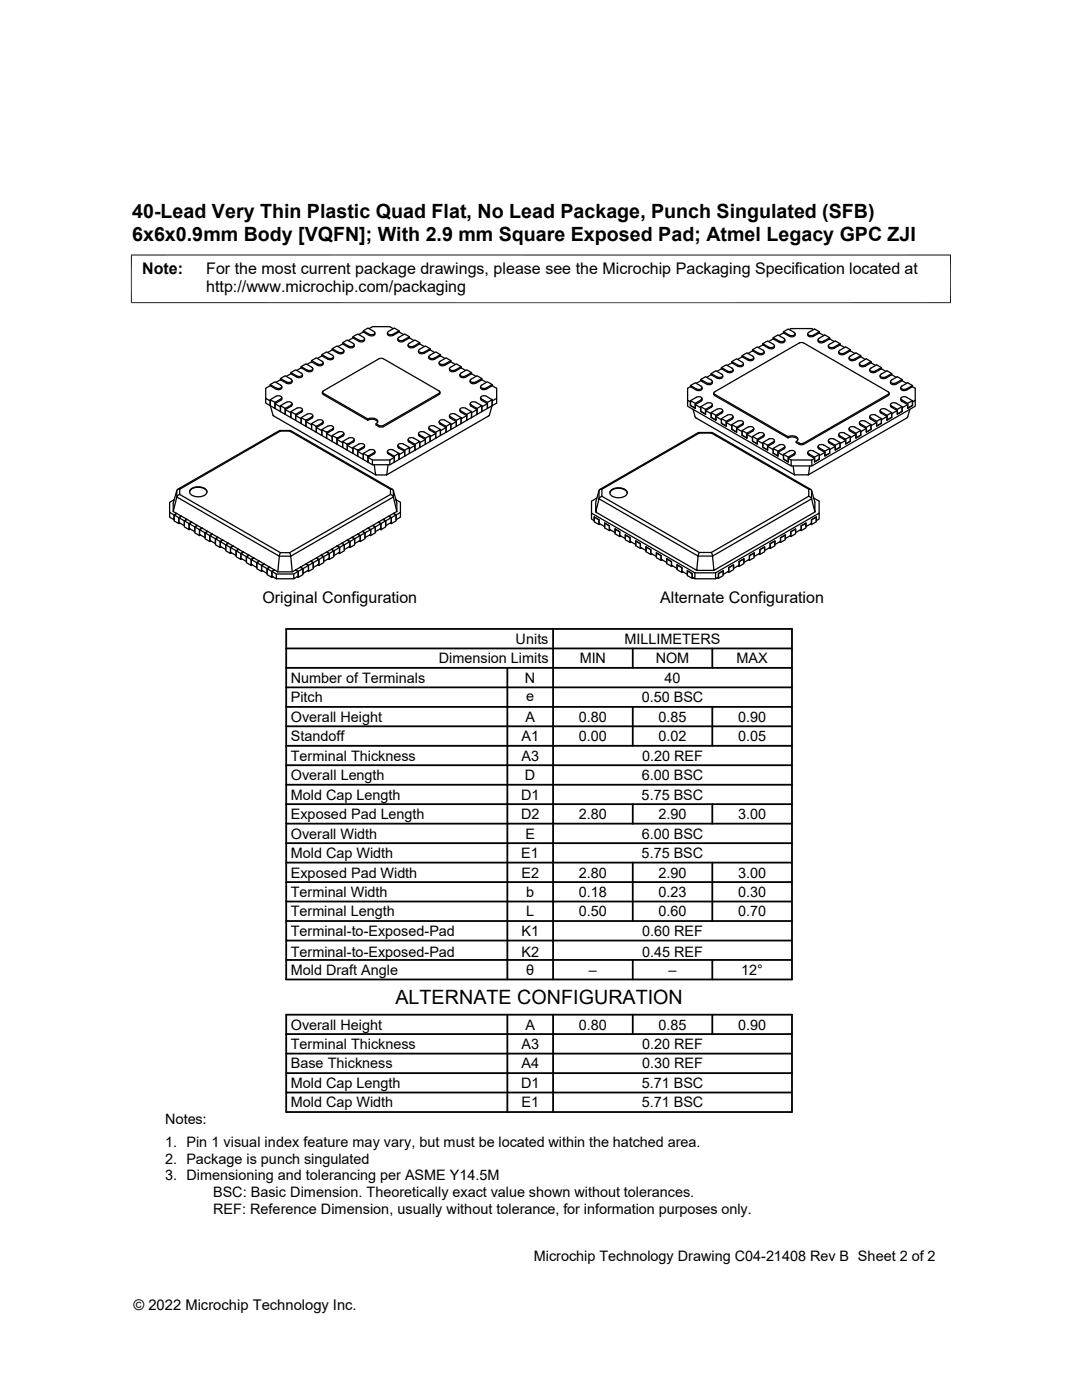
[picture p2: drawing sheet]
<svg xmlns="http://www.w3.org/2000/svg" width="216mm" height="279mm" viewBox="0 0 216 279" stroke-linecap="round" stroke-linejoin="round" font-family="sans-serif">
<g fill="none" stroke="#000" stroke-width=".25">
<path d="M53 79.5l.9 .5v1l-.9-.5zM53.9 77l-.9 .5v2M53.9 79.8l1.2-.7a.68 .68 0 0 1 1.1 .4l-1.3 .8v1.2l-1-.5v-1.2l1 .5M53.9 77l1.2 .7a.69 .69 0 0 0 .7 .1 .69 .69 0 0 0 .4-.6M53.9 76.8l1.2 .6a.67 .67 0 0 0 1.1-.4l-1.3-.8-1 .6v.2M56 75.8l-.9 .5M56 75.5l1.1 .7a.67 .67 0 0 0 1.2-.4l-.2-.1M56 75.8l1.1 .7a.77 .77 0 0 0 1.2-.3M56.2 79.4l-.1 .4-1.2 .8v.9l1.1 .6v-.9l-1.1-.6M58 74.6l-.9 .5M58 74.6l1.2 .7a.69 .69 0 0 0 .8 .1 .69 .69 0 0 0 .4-.6M58 74.4l1.2 .6a.67 .67 0 0 0 1.1-.3l-1.3-.9-1 .6v.2"/>
<path d="M58.1 75.7l-1.2-.7-.9 .5v.3M58.3 75.9v.3M60.1 73.4l-.9 .5M60.1 73.2l1.2 .7a.67 .67 0 0 0 1.1-.4l-1.4-.9-.9 .6v.2M60.1 73.4l1.2 .7a.69 .69 0 0 0 .7 .1 .69 .69 0 0 0 .4-.6M62.2 72.2l-.9 .5M62.2 72l1.2 .6a.67 .67 0 0 0 1.1-.3l-.2-.2M62.2 72.2l1.2 .7a.77 .77 0 0 0 1.1-.3M64.2 71l-.9 .5M64.2 71v-.2l1-.6 1.2 .7 .1 .3a.74 .74 0 0 1-1.1 .3M64.2 70.8l1.2 .7M64.2 71l1.2 .7"/>
<path d="M64.3 72.1l-1.2-.7-.9 .6v.2M64.3 78.3v.2M64.3 78.5l.2 .2 8.9 5.2M64.5 72.4v.2M66.3 69.8l-.9 .6M66.3 69.6l1.2 .7a.67 .67 0 0 0 1.1-.4l-1.4-.9-.9 .6v.2M66.3 69.8l1.2 .7a.77 .77 0 0 0 1.1-.3M66.5 71.2a.67 .67 0 0 1-.3 .6 .67 .67 0 0 1-.8-.1M68.4 68.6l-.9 .6M68.4 68.4l1.2 .7a.67 .67 0 0 0 1.1-.4l-1.4-.8-.9 .5v.2M68.4 68.6l1.2 .7a.67 .67 0 0 0 .7 .1 .67 .67 0 0 0 .4-.6M68.6 70v.2"/>
<path d="M70.4 67.4l-.9 .6M70.4 67.2l1.2 .7a.67 .67 0 0 0 1.1-.4l-.2-.2M70.4 67.4l1.2 .7M72.5 66.3l-.9 .5M72.5 66l1.2 .7a.67 .67 0 0 0 1.1-.4l-1.4-.8-.9 .5v.3M72.5 66.3l1.2 .6a.67 .67 0 0 0 .7 .1 .67 .67 0 0 0 .4-.6M72.6 67.3l-1.2-.6-1 .5v.2M72.7 67.6a.69 .69 0 0 1-.4 .6 .69 .69 0 0 1-.7-.1M78.5 65.6l-.7-.4h-3.5l-.7 .4M79.4 67.6v.3M79.4 67.9a.73 .73 0 0 0 1.1 .2M79.6 66l-.9-.5-1.2 .6a.35 .35 0 0 0-.1 .5 .35 .35 0 0 0 .4 .2h.5l1.3-.8v.3"/>
<path d="M79.6 66.3l-1.2 .6a.69 .69 0 0 1-.7 .1 .69 .69 0 0 1-.4-.6M79.6 66.3l.9 .5M81.4 68.8v.2M81.7 67.2l-.9-.5-1.2 .6a.35 .35 0 0 0-.2 .5 .35 .35 0 0 0 .5 .2l.5-.1 1.3-.7v.2M81.7 67.4l-1.2 .7M81.7 67.4l.9 .6M83.8 68.4l-1-.5-1.2 .6a.35 .35 0 0 0-.1 .5 .35 .35 0 0 0 .4 .2h.5l1.4-.8v.2M83.8 68.6l-1.2 .7a.77 .77 0 0 1-1.2-.3M83.8 68.6l.9 .6M85.6 71.2v.2M85.8 69.6l-.9-.6-1.2 .7a.35 .35 0 0 0-.1 .5 .35 .35 0 0 0 .4 .2l.5-.1 1.3-.7v.2M85.8 69.8l-1.2 .7a.69 .69 0 0 1-.7 .1 .69 .69 0 0 1-.4-.6"/>
<path d="M85.8 69.8l.9 .6M87.8 78.3l-.2 .4-11.1 6.5h-.4l-1.1-.4v-.2l.8 .4 .7-.1 11.1-6.4 .2-.3-11.3-6.6-.4-.1-.5 .1-11.2 6.6 .1 .3 8.9 5.1v.3M87.8 72.1a.35 .35 0 0 0-.1 .4 .35 .35 0 0 0 .4 .2h.5l1.4-.7v.2M87.9 70.8l-1-.6-1.1 .7a.35 .35 0 0 0-.2 .5 .35 .35 0 0 0 .5 .1h.5l1.3-.7v.2M87.9 71l-1.2 .7a.77 .77 0 0 1-1.1-.3M87.9 71l.9 .5M90 72l-1-.6-1.2 .7M90 72.2l-1.2 .7a.69 .69 0 0 1-.8 .1 .69 .69 0 0 1-.4-.6M90 72.2l.9 .5M91.8 74.8v.2M92 74.5a.35 .35 0 0 0-.2 .4 .35 .35 0 0 0 .5 .2h.5l1.3-.7v.2M92 73.2l-.9-.6-1.2 .7a.35 .35 0 0 0-.1 .5 .35 .35 0 0 0 .4 .1h.5l1.3-.7v.2"/>
<path d="M92 73.4l.9 .5M92 73.4l-1.2 .7a.69 .69 0 0 1-.7 .1 .69 .69 0 0 1-.4-.6M93.8 75.9a.69 .69 0 0 0 .4 .7 .69 .69 0 0 0 .8-.1M94.1 74.4l-1-.6-1.2 .7M94.1 74.6l.9 .5M94.1 74.6l-1.2 .7a.77 .77 0 0 1-1.1-.3M95.9 77.2v.2M95.9 79.4v.2M95.9 79.6l.2 .3 1.2 .7v.9l-1.2 .6v-.9l1.2-.6M96.1 75.5l-.9-.5-1.2 .7a.35 .35 0 0 0-.1 .4 .35 .35 0 0 0 .4 .2l.7-.1M96.1 75.8v-.3l-1.1 .7M96.1 75.8l.9 .5"/>
<path d="M96.1 75.8l-1.1 .7M98.2 76.8l-.9-.6-1.2 .7a.35 .35 0 0 0-.1 .4 .35 .35 0 0 0 .4 .2h.5l1.3-.7v.2M98.2 79.8l-.9 .5v1.2l.9-.5v-1.2l-1.2-.7a.68 .68 0 0 0-1.1 .4l1.4 .8M98.2 77l-1.2 .7a.77 .77 0 0 1-1.1-.3M98.2 77l.9 .5v3l-.9 .5v-1l.9-.5M137.8 77.2v-.3l1.1 .7M137.8 77.2l1.1 .7M137.8 76.9l.9-.5 1.2 .7a.35 .35 0 0 1 .1 .4 .35 .35 0 0 1-.4 .2l-.6-.1M137.8 80l.9 .5M137.8 77.2l-.6 .3v2.4M138.9 79.3l-1.1 .7v.9l.9 .6M139 79.3a.67 .67 0 0 1 1.1 .4l-1.4 .8v1"/>
<path d="M139.8 76l-.9 .5M139.8 76l1.2 .7a.77 .77 0 0 0 1.1-.3M139.8 75.7l1-.5 1.2 .7M140.1 79.5l-.1 .5-1.3 .8v.7M140.1 77.3a.67 .67 0 0 1-.4 .7 .67 .67 0 0 1-.7-.1M141.9 74.5l1-.5 1.1 .7a.35 .35 0 0 1 .2 .4 .35 .35 0 0 1-.5 .2h-.5l-1.3-.8v.3M141.9 74.8l-.9 .5M141.9 74.8l1.2 .7a.67 .67 0 0 0 .7 .1 .67 .67 0 0 0 .4-.6M141.9 75.9a.35 .35 0 0 1 .2 .4 .35 .35 0 0 1-.5 .2h-.5l-1.3-.8v.3M142.2 76.1v.3M142.4 78.4l.2 .5 14.6 8.5M144 73.4l.9-.6 1.2 .7"/>
<path d="M144 73.6l-1 .5M144 73.6l1.1 .7a.69 .69 0 0 0 .8 .1 .69 .69 0 0 0 .4-.6M146 72.4l1.2 .7a.67 .67 0 0 0 .7 .1 .67 .67 0 0 0 .4-.6M146 72.2l1-.6 1.1 .7a.35 .35 0 0 1 .2 .5 .35 .35 0 0 1-.5 .1h-.5l-1.3-.7v.2M146 72.4l-.9 .5M146.1 73.5a.35 .35 0 0 1 .1 .4 .35 .35 0 0 1-.4 .2h-.5l-1.3-.7v.2M148.1 71.2l1.2 .7a.69 .69 0 0 0 .7 .1 .69 .69 0 0 0 .4-.6M148.1 71l.9-.6 1.2 .7a.35 .35 0 0 1 .1 .5 .35 .35 0 0 1-.4 .1h-.5l-1.3-.7v.2M148.1 71.2l-.9 .5M150.2 70v-.2l1.1 .7M150.2 70l1.1 .7M150.2 69.8l.9-.6 1.2 .7a.35 .35 0 0 1 .1 .5 .35 .35 0 0 1-.4 .1h-.7"/>
<path d="M150.2 70l-1 .5M152.2 68.8l1.2 .7a.77 .77 0 0 0 1.1-.3M152.2 68.6l1-.5 1.1 .6a.35 .35 0 0 1 .2 .5 .35 .35 0 0 1-.5 .2l-.5-.1-1.3-.7v.2M152.2 68.8l-.9 .5M152.5 70.4a.73 .73 0 0 1-1.2 .3M152.5 70.2v.2M154.3 67.6v-.2l1.1 .7M154.3 67.4l.9-.6 1.2 .7a.35 .35 0 0 1 .1 .5 .35 .35 0 0 1-.4 .2l-.6-.1M154.3 67.6l1.1 .7M154.3 67.6l-.9 .6M154.5 69v.2M156.3 66.4l1.2 .7a.77 .77 0 0 0 1.1-.3"/>
<path d="M156.3 66.2l1-.5 1.2 .6M156.3 66.4l-.9 .6M156.6 67.8a.69 .69 0 0 1-.4 .6 .69 .69 0 0 1-.7-.1M158.5 66.3a.35 .35 0 0 1 .1 .5 .35 .35 0 0 1-.4 .2h-.6l-1.3-.8v.2M158.7 66.6v.2M162.3 65.8l-.3-.2h-4.1l-.4 .2M163.2 67.8a.67 .67 0 0 0 .4 .6 .67 .67 0 0 0 .8-.1M163.5 66.2l-1-.5-1.1 .6a.35 .35 0 0 0-.2 .5 .35 .35 0 0 0 .5 .2h.5l1.3-.8v.2M163.5 66.4l.9 .6M163.5 66.4l-1.2 .7a.69 .69 0 0 1-.7 .1 .69 .69 0 0 1-.4-.6M165.3 69v.2M165.5 68.7a.35 .35 0 0 0-.1 .5 .35 .35 0 0 0 .4 .2l.5-.1 1.3-.7v.2"/>
<path d="M165.5 67.4l-.9-.6-1.2 .7a.35 .35 0 0 0-.1 .5 .35 .35 0 0 0 .4 .2l.5-.1 1.3-.7v.2M165.5 67.6l1 .6M165.5 67.6l-1.1 .7M167.6 68.6l-.9-.5-1.2 .6M167.6 68.8l.9 .5M167.6 68.8l-1.2 .7a.77 .77 0 0 1-1.1-.3M169.4 71.4v.2M169.7 70l-1.2 .7a.67 .67 0 0 1-.7 .1 .67 .67 0 0 1-.4-.6M169.7 69.8l-1-.6-1.1 .7a.35 .35 0 0 0-.2 .5 .35 .35 0 0 0 .5 .1h.5l1.3-.7v.2M169.7 70l.9 .5M171.5 72.6a.67 .67 0 0 0 .4 .6 .67 .67 0 0 0 .7-.1M171.7 71.2l-1.1 .7a.77 .77 0 0 1-1.2-.3"/>
<path d="M171.7 71l-.9-.6-1.2 .7a.35 .35 0 0 0-.1 .5 .35 .35 0 0 0 .4 .1h.5l1.3-.7v.2M171.7 71.2l1 .5M173.8 72.2l-.9-.6-1.2 .7a.35 .35 0 0 0-.2 .5 .35 .35 0 0 0 .5 .1h.6M173.8 72.4v-.2l-1.2 .6M173.8 72.4l-1.2 .7M173.8 72.4l.9 .5M175.9 73.6l-1.2 .7a.69 .69 0 0 1-.7 .1 .69 .69 0 0 1-.5-.6M175.9 73.4l-1-.6-1.1 .7a.35 .35 0 0 0-.2 .4 .35 .35 0 0 0 .5 .2h.5l1.3-.7v.2M175.9 73.6l.9 .5M177.4 78.4l-.2 .5-16.9 9.8-.4 .1-1-.5v-.2l.7 .4h.7l16.9-9.8 .2-.3-17.1-10-.4-.1-.4 .1-17.1 10 .2 .3 14.6 8.4v.3M177.9 74.8l-1.2 .7a.67 .67 0 0 1-.7 .1 .67 .67 0 0 1-.4-.6M177.9 74.5l-.9-.5-1.2 .7a.35 .35 0 0 0-.1 .4 .35 .35 0 0 0 .4 .2h.5l1.3-.8v.3"/>
<path d="M177.9 74.8l.9 .5M179.7 79.5l.2 .5 1.2 .8v.7M180 76l-1.2 .7a.69 .69 0 0 1-.7 .1 .69 .69 0 0 1-.4-.7M180 75.7l-1-.5-1.1 .7a.35 .35 0 0 0-.2 .4 .35 .35 0 0 0 .5 .2h.5l1.3-.8v.3M180 76l.9 .5M182.1 80l-1 .5M182.1 77.2l.5 .3v2.4M182.1 77.2l-1.2 .7a.67 .67 0 0 1-.8 .1 .67 .67 0 0 1-.4-.7M182.1 76.9l-1-.5-1.2 .7a.35 .35 0 0 0-.1 .4 .35 .35 0 0 0 .4 .2h.5l1.4-.8v.3M34.8 99.7l-1 .5v2.1l.9 .5 .5-.3M35.3 97.9l-.7 2.5v1.7l.6 .4M35.3 97.9v1.3l20.4 11.8"/>
<path d="M35.9 98.7l-.6 .4-.7 3M35.9 97.6l-.4 .1-.2 .2M35.9 98.7l20.1 11.6M35.9 97.6v1.1M37.8 98.2a2.03 2.03 0 0 1 2.8-.8l.5 .3 .2 .5M38 97.7a2.29 2.29 0 0 1 3.3 .3 1.29 1.29 0 0 1-1.6 1.1 1.45 1.45 0 0 1-1.9-1.1zM54 81l.6 2 20.4 11.8M55.8 85.9h2.1M56 86l-.2-.1-20.4 11.8M56 86l-20.1 11.6M56 86h1.8M57.8 86l.2-.1 20.3 11.8"/>
<path d="M57.8 86l20.1 11.6M58 82.1l1.2-.6a.67 .67 0 0 1 1.1 .4l-1.3 .8v1.2l-1-.5v-1.3l1 .6M58.1 80.8l.2-.2a.74 .74 0 0 0-1.2-.3l-1.1 .7M58.1 81.1l-1.2 .6v1l1.1 .7v-1l-1.1-.7M58.1 80.8l-1.2 .7v1.2l-.9-.6v-1.1l.9 .5M58.3 80.8l-.2 .3M58.3 80.6v.2M60.1 83.4l1.2-.7a.67 .67 0 0 1 1.1 .3l-1.4 .9v1.2l-.9-.6v-1.1l.9 .5M60.4 81.7l-.2 .5-1.2 .7v1l1.1 .6v-.9l-1.1-.7M62.2 84.5l1.2-.6a.67 .67 0 0 1 1.1 .3l-1.4 .9v1.2l-.9-.6v-1.2l.9 .6M62.4 82.9l-.1 .5-1.3 .7v1l1.2 .6v-.9l-1.2-.7M64.5 84.4l-.2 .2-1.2 .7v1l1.1 .6v-.9l-1.1-.7"/>
<path d="M64.5 84.1v.3M65.4 85l-1.2 .7M65.4 85a.67 .67 0 0 1 1.1 .4l-1.3 .9v1.2l-1-.6v-1.2l1 .6M66.3 86.9l1.2-.7a.67 .67 0 0 1 1.1 .4l-1.4 .9v1.2l-.9-.6v-1.2l.9 .6M66.5 85.3l-.1 .5-1.2 .7v1l1.1 .6v-.9l-1.1-.7M68.4 88.1l1.2-.7a.67 .67 0 0 1 1.1 .4l-1.4 .9v1.2l-.9-.6v-1.2l.9 .6M68.4 87l-1.2 .7v1l1.2 .6v-1l-1.2-.6M68.6 86.8l-.2 .2M68.6 86.5v.3M70.7 87.7l-.1 .5-1.3 .7v1l1.1 .6v-1l-1.1-.6M72.5 90.5l1.2-.7a.67 .67 0 0 1 1.1 .4l-1.4 .8v1.2l-.9-.5v-1.2l.9 .5M72.5 89.2l.2-.3a.74 .74 0 0 0-1.1-.3l-1.2 .7"/>
<path d="M72.6 89.2l-1.2 .7v1.1l-1-.5v-1.2l1 .6M72.6 89.4l-1.2 .7v.9l1.1 .7v-1l-1.1-.6M72.7 88.9l-.2 .5M73.4 83.6a1.39 1.39 0 0 1 2 .5l-.4 .5M73.4 83.9a1.51 1.51 0 0 1 2 .3M73.4 91.3l.9 .5v1M74.3 91.8h3.5M74.7 92.8l.3 2h2.1l.3-2M74.8 90.1l-.1 .4-1.3 .8v.9l.9 .6h3.5l.9-.6v-.9l-1.3-.8-.1-.4M77.9 98.7l-20.1 11.6M77.9 98.7l.5 .3 .1 .2M77.9 97.6l.4 .1 .2 .2"/>
<path d="M77.9 97.6v1.1M78.5 97.9v1.3M78.5 97.9l.7 2.5v1.7M78.5 99.2l.7 2.9M78.5 99.2l-20.5 11.8M78.7 91.3l-.9 .5v1M79 99.7l.9 .5v2.1l-.9 .5-.5-.3 .7-.4M79.4 88.9v.2M79.4 89.1l.2 .3 1.2 .7v.9l-1.2 .7v-1l1.2-.6M79.6 90.5l-.9 .5v1.2l.9-.5v-1.2l-1.2-.7a.68 .68 0 0 0-1.1 .4l1.4 .8M81.4 87.7v.2M81.4 87.9l.2 .3 1.2 .7v1l-1.1 .6v-1l1.1-.6"/>
<path d="M81.7 89.3l-.9 .6v1.1l.9-.5v-1.2l-1.2-.7a.68 .68 0 0 0-1.1 .4l1.4 .9M83.5 86.5l.2 .5M83.7 87l1.2 .7v1l-1.1 .6v-1l1.1-.6M83.8 88.1l-1 .6v1.2l1-.6v-1.2l-1.2-.7a.68 .68 0 0 0-1.1 .4l1.3 .9M85.6 85.3v.3M85.6 85.6l.2 .2 1.1 .7v1l-1.1 .6v-.9l1.1-.7M85.8 86.9l-.9 .6v1.2l.9-.6v-1.2l-1.2-.7a.68 .68 0 0 0-1.1 .4l1.4 .9M87.6 84.1l.2 .5M87.8 84.6l1.2 .7v1l-1.1 .6v-.9l1.1-.7M87.8 84.4l1.2 .7M87.8 84.4a.35 .35 0 0 1-.1-.4 .35 .35 0 0 1 .4-.2h.5l1.4 .7v1.2l-1 .6v-1.2l1-.6M87.9 85.7l-1 .6v1.2l1-.6v-1.2l-1.2-.7a.69 .69 0 0 0-1.1 .4l1.3 .9"/>
<path d="M89.7 82.9l.1 .5 1.3 .7v1l-1.1 .6v-.9l1.1-.7M91.8 81.7v.3M91.8 82l.2 .3M91.9 82.3l1.2 .6v1l-1.1 .6v-.9l1.1-.7M91.9 82l1.2 .7M92 82a.35 .35 0 0 1-.2-.4 .35 .35 0 0 1 .5-.2h.5l1.3 .7v1.3l-1 .5v-1.2l1-.6M92 83.4l-.9 .5v1.2l.9-.6v-1.1l-1.2-.7a.69 .69 0 0 0-1.1 .3l1.4 .9M93.8 80.6l.1 .4 1.3 .7v1l-1.1 .7v-1l1.1-.7M95 80.3a.68 .68 0 0 0-1.1 .4l1.3 .8M95 80.3l1.1 .7v1.1l-.9 .6v-1.2l.9-.5M98.2 81l-.6 2-20.5 11.8M119.1 99.4l-1.1 .6v2.4"/>
<path d="M119.5 97.9l-.6 2.3v2l.6-2.7M119.5 99.5l19.8 11.5M119.5 97.9v1.6M120.1 99.1l-.5 .2-.1 .3M120.1 97.7h-.4l-.2 .2M120.1 97.6l19.4-11.2h2.4l19.5 11.2v1.4l-19.5 11.3h-2.4l-19.4-11.3zM121.7 98.4a2.15 2.15 0 0 1 3.1-.6l.4 .6M121.9 97.9a2.29 2.29 0 0 1 3.2 .3 1.29 1.29 0 0 1-1.5 1.1 1.45 1.45 0 0 1-1.9-1.1zM138.3 81.7l.6 1.7M138.7 80.8l1.1 .6v.7l1 .6M138.7 81.5l-.9-.6v-.7l-.6-.3v1.2l20.7 11.9v-1.2l-.6-.3M138.9 83.4l19.6 11.4"/>
<path d="M139.4 86.3l.1 .1M139.8 81.2l1 .5M140.8 81.9l1.1 .7v.7l1 .5M141.9 82.3l1.2-.6a.67 .67 0 0 1 1.1 .3l-1.3 .9v.9l-1-.5zM141.9 82.3l1 .6M141.9 81l.2-.2a.74 .74 0 0 0-1.1-.3l-1.2 .7v.9l1 .6M142 81.3l-1.2 .6v.8M142 81l-1.2 .7v1M142.1 86.3h-2.7l-19.7 11.4M142.1 86.3l-.2 .1M142.1 86.3l19.7 11.4M142.1 81l-.2 .3"/>
<path d="M142.2 80.8v.2M142.9 83.1l1.1 .7v.7l.9 .5M144 83.5l.9 .6M144.2 81.9l-.1 .5-1.2 .7v.7M144.9 84.3l1.1 .7v.7l1 .5M146 84.7l1.2-.6a.67 .67 0 0 1 1.1 .3l-1.3 .9v.9l-1-.5zM146 84.7l1 .6M146.1 83.4l.2-.3a.74 .74 0 0 0-1.2-.3l-1.1 .7v1l.9 .5M146.1 83.7l-1.2 .6v.7M146.1 83.4l-1.2 .7v.9M146.3 83.1l-.2 .6M147 85.5l1.1 .6v.8l.9 .5"/>
<path d="M148.1 85.9l1.2-.7a.67 .67 0 0 1 1.1 .4l-1.4 .9v.9l-.9-.5zM148.1 85.9l.9 .6M148.3 84.3l-.1 .5-1.2 .7v.7M149 86.7l1.2 .7v.7l.9 .5M150.2 87.1l.9 .6M150.4 85.5l-.2 .5-1.2 .7v.7M151.1 87.9l1.1 .6v.8l1 .5M151.3 86.4l-1.1 .7v1l.9 .5M151.3 86.4a.67 .67 0 0 1 1.1 .4l-1.3 .9v.9M152.2 88.3l1.2-.7a.67 .67 0 0 1 1.1 .4l-1.3 .9v.9l-1-.5zM152.2 88.3l1 .6M152.3 87.2l-1.2 .7v.7"/>
<path d="M152.5 87l-.2 .2M152.5 86.7v.3M153.2 89.1l1.1 .6v.7l.9 .6M154.3 89.5l.9 .5M154.5 88.1l-.2 .3-1.1 .7v.7M154.5 87.9v.2M155.2 90.3l1.1 .6v.7l1 .6M155.4 88.8l-1.1 .7v.9l.9 .6M155.5 88.8a.67 .67 0 0 1 1.1 .4l-1.4 .8v1M156.3 90.7l1 .5M156.6 89.1l-.1 .4-1.3 .8v.7M157.2 87.2a1.39 1.39 0 0 1 2 .4l-.3 .5"/>
<path d="M157.2 87.4a1.51 1.51 0 0 1 2 .4M157.9 91.8h4.1M158.3 93l.2 1.6M158.5 90.6l.1-.3a.74 .74 0 0 0-1.1-.3l-1.2 .7v.9l1 .6M158.5 94.6l.1 .1M158.5 90.8l-1.2 .7v.7M158.5 90.6l-1.2 .6v1M158.6 90.5l-.1 .3M158.7 90.3v.2M161.2 90.3l.1 .4 1.2 .8v.7l1-.6M161.3 90.1l.2-.2h.7l1.3 .8v.9l-1 .6v-1l-1.2-.7zM161.4 94.6l-.2 .1"/>
<path d="M161.4 97.7h.3l.2 .2M161.4 99.1l.4 .2 .1 .3M161.6 93l-.2 1.6M161.9 97.9l.7 2.3v2l-.7-2.7M161.9 99.5l-19.7 11.5h-2.9M161.9 97.9v1.6M162 91.8v1.2h-4.1M162.4 99.4l1 .6v2.4M162.5 91.5l-.5 .3M163.2 89.1l.1 .4 1.3 .8v.7l.9-.6M163.3 88.9l.3-.1h.6l1.3 .7v.9l-.9 .6v-1l-1.3-.7zM163.5 90.7l-1 .5"/>
<path d="M164.6 90.3l-1.1 .6v.7M165.3 87.9v.2M165.3 88.1l.2 .3M165.5 88.4l1.2 .7v.7l.9-.5M165.5 88.2l1.2 .7v.9l.9-.5M165.5 88.2a.35 .35 0 0 1-.1-.5 .35 .35 0 0 1 .4-.2l.5 .1 1.3 .7v1M165.5 89.5l-.9 .5M166.7 89.1l-1.2 .6v.7M167.4 86.7l.2 .5M167.4 86.5l.3-.1h.7l1.3 .7v1l-1 .5v-.9l-1.3-.8zM167.6 87.2l1.1 .7v.7l1-.5M167.6 88.3l-.9 .6"/>
<path d="M168.7 87.9l-1.1 .6v.8M169.4 85.5v.2M169.4 85.7l.2 .3 1.2 .7v.7l.9-.5M169.5 85.3l.3-.1h.6l1.3 .7v1l-.9 .5v-.9l-1.3-.8zM169.7 87.1l-1 .6M170.8 86.7l-1.1 .7v.7M171.5 84.3l.1 .5 1.3 .7v.7l.9-.5M171.7 85.9l-.9 .6M172.6 84.1a.68 .68 0 0 0-1.1 .3l1.4 .9v.9l.9-.5M172.6 84.1l1.2 .6v1M172.9 85.5l-1.2 .6v.8M173.5 83.1l.2 .5 1.2 .7v.7l1-.5"/>
<path d="M173.7 82.9l.2-.1h.7l1.3 .7v1l-1 .5v-.9l-1.2-.8zM173.8 84.7l-.9 .6M174.9 84.3l-1.1 .7v.7M175.6 81.9l.1 .5 1.3 .7v.7M175.9 83.5l-1 .6M177 83.1l-1.1 .7v.7M177.7 80.8l.1 .4 1.2 .7v.8l1-.6M177.8 80.6l.2-.2h.7l1.3 .8v.9l-1 .6v-1l-1.2-.8zM177.9 82.3l-.9 .6M177.9 83.3l-.9 .5M177.9 83.3v-1l-1.1-.6a.69 .69 0 0 0-1.2 .3l1.4 .9v.9M179 81.9l-1.1 .7v.7"/>
<path d="M180 81.2l-1 .5M181 83.4l-19.7 11.4h-2.7M181.1 80.8l-1.1 .6v.7M181.5 81.7l-.5 1.7M182.1 80.9v-.7l.5-.3v1.2l-20.6 11.9M182.1 80.9l-1 .6M182.1 80.9v-.9l-1.2-.7a.68 .68 0 0 0-1.1 .4l1.3 .8v1M33.8 102.3v.9l.9 .5v-.9l.5-.3M34.7 102.8l1 .5v1.2l-1-.6zM35.2 102.5l1 .5-.5 .3v1l1.1 .6v-1l.5-.2 .9 .5-.5 .3v1l1.2 .6v-.9l.5-.3 .9 .5-.5 .3v1l1.1 .6v-1l.5-.3 1 .6-.5 .3v.9l1.1 .7v-1l.5-.3 1 .6-.6 .3v.9l1.1 .7v-1l.6-.3 .9 .6-.5 .3v.9l1.1 .7v-1l.5-.3 1 .6-.5 .3v.9l1.1 .7v-1l.5-.3 1 .6-.6 .3v.9l1.1 .7v-1l.6-.3 .9 .5-.5 .3v1l1.1 .6v-.9l.5-.3 1 .5M35.7 103.3l.5-.3 1.1 .7-.5 .2zM35.9 104.4l-.2 .1"/>
<path d="M36.8 103.9l.9 .6v1.2l-.9-.5zM37.7 104.5l.5-.3 1.2 .7-.5 .3zM38 105.6l-.3 .1M38.9 105.2l.9 .5v1.2l-.9-.6zM39.8 105.7l.5-.3 1.1 .6-.5 .3zM40 106.8l-.2 .1M40.9 106.3l1 .6v1.2l-1-.6zM41.9 106.9l.5-.3 1.1 .6-.5 .3zM42.1 108l-.2 .1M43 107.5l.9 .6v1.2l-.9-.6zM43.9 108.1l.5-.3 1.2 .6-.6 .3zM44.1 109.2l-.2 .1"/>
<path d="M45 108.7l1 .6v1.2l-1-.6zM46 109.3l.5-.3 1.1 .6-.5 .3zM46.2 110.3l-.2 .2M47.1 109.9l1 .6v1.2l-1-.6zM48.1 110.5l.5-.3 1.1 .6-.5 .3zM48.3 111.5l-.2 .2M49.2 111.1l.9 .6v1.1l-.9-.5zM50.1 111.7l.6-.3 1.1 .6-.6 .3zM50.3 112.7l-.2 .1M51.2 112.3l1 .5v1.2l-1-.5zM52.2 112.8l.5-.3 1.1 .7-.5 .3zM52.4 113.9l-.2 .1"/>
<path d="M53.3 113.5l1 .5v1.2l-1-.5zM54.3 114l.8 .6v.9l-.8-.5v-1l.5-.3zM54.5 115.1l-.2 .1M54.8 113.7l.6 .4M55.1 115.5h3.5M55.1 114.6h3.5M55.7 111h2.3M55.7 111l-.3 3.1M56 110.3l-.3 .7M56 110.3h1.8M57.8 110.3l.2 .7M58 111l.3 3.1"/>
<path d="M59 113.7l.9-.5 .6 .3v1.2l-1 .5M59 113.7l.5 .3v1l-.9 .5v-.9l.9-.6zM59 113.7l-.7 .4h-2.9M59.9 113.2l1.1-.7 .6 .3-1.1 .7zM61.6 114l.9-.5v-1.2l-.5-.3-1 .5 .6 .3v1l-1.1 .6v-.9l-1 .5v1.2l-.2-.1M62 112l1.1-.6 .5 .3-1.1 .6zM63.6 112.8l1-.5v-1.2l-.5-.3-1 .6 .5 .3v.9l-1.1 .7v-1l-.9 .5v1.2l-.2-.1M64.1 110.8l1.1-.6 .5 .3-1.1 .6zM65.7 111.7l.9-.6v-1.2l-.5-.3-.9 .6 .5 .3v.9l-1.1 .7v-1l-1 .6v1.1l-.2-.1M66.1 109.6l1.1-.6 .6 .3-1.2 .6zM67.8 110.5l.9-.6v-1.2l-.5-.3-1 .6 .6 .3v.9l-1.2 .7v-1l-.9 .6v1.2l-.2-.2M68.2 108.4l1.1-.6 .5 .3-1.1 .6z"/>
<path d="M69.8 109.3l1-.6v-1.2l-.5-.3-1 .6 .5 .3v.9l-1.1 .7v-1l-.9 .6v1.2l-.3-.2M70.3 107.2l1.1-.6 .5 .3-1.1 .6zM71.9 108.1l.9-.6v-1.2l-.5-.3-.9 .6 .5 .3v.9l-1.1 .7v-1l-1 .6v1.2l-.2-.1M72.3 106l1.1-.6 .6 .3-1.2 .6zM74 106.9l.9-.6v-1.1l-.5-.3-1 .5 .6 .3v1l-1.2 .6v-1l-.9 .6v1.2l-.2-.1M74.4 104.9l1.1-.7 .5 .3-1.1 .7zM76 105.7l1-.5v-1.3l-.5-.2-1 .5 .5 .3v1l-1.1 .6v-.9l-.9 .5v1.2l-.3-.1M76.5 103.7l1.1-.7 .5 .3-1.1 .6zM78.1 104.5l.9-.6v-1.1l-.5-.3-.9 .5 .5 .3v1l-1.1 .6v-1l-1 .6v1.2l-.2-.1M79.9 102.3v.9l-.9 .5v-.9l-.9 .5v1.2l-.2-.1M118.6 103.2l.9 .5v.8l1.2 .6M118.6 103.2v.9l.9 .6"/>
<path d="M118.6 103.2l.9 .5v1l.2-.1M118.6 103.9l-.6-.3v-1.2l20.7 11.9v1.2l-.6-.3v-.7l-.9-.6M118.9 102.2l20.1 11.6M120.6 104.4l1 .5v1l.2-.1M120.6 104.4v.9l1 .6M120.7 104.4l.9 .5v.7l1.1 .7M122.7 105.6v.9l1 .6M122.7 105.6l1 .5v.7l1.1 .7M122.7 105.6l1 .5v1l.2-.1M124.8 106.8l.9 .5v1l.2-.1M124.8 106.8l.9 .5v.7l1.2 .7M124.8 106.8v.9l.9 .6"/>
<path d="M126.9 108v.9l.9 .6M126.9 108l.9 .5v.7l1.1 .7M126.9 108l.9 .5v1l.2-.2M128.9 109.2l1 .5v1l.2-.2M128.9 109.2l1 .5v.7l1.1 .7M128.9 109.2v.9l1 .6M131 110.3v1l.9 .5M131 110.3l.9 .6v.7l1.1 .6M131 110.3l.9 .6v.9l.2-.1M133 111.5l1 .6v.9l.2-.1M133 111.5l1 .6v.7l1.1 .7M133 111.5v1l1 .5"/>
<path d="M135.1 112.7v1l1 .5M135.1 112.7l1 .6v.7l1.1 .6M135.1 112.7l1 .6v.9l.1-.1M137.2 113.9l.9 .6v.9l.2-.1M137.2 113.9v1l.9 .5M138.7 114.3h4.1M138.7 115.5h4.1M139.3 111l-.3 2.8h3.5M139.5 110.3l-.2 .7M143.4 114.5l.9-.6v1l-.9 .5M143.4 114.5v.9l-.2-.1M145.4 113.3l1-.6v1l-1 .5"/>
<path d="M145.4 113.3v.9l-.2-.1M145.4 113.3v.7l-1.1 .6v-.7l-.9 .6M147.5 112.1l.9-.6v1l-.9 .5M147.5 112.1v.9l-.2-.1M147.5 112.1v.7l-1.1 .7v-.8l-1 .6M149.5 110.9v.7l-1.1 .6v-.7l-.9 .6M149.5 110.9l1-.6v1l-1 .5M149.5 110.9v.9l-.1-.1M151.6 109.7l1-.5v.9l-1 .6M151.6 109.7v1l-.2-.2M151.6 109.7v.7l-1.1 .7v-.8l-1 .6M153.7 108.5v.7l-1.1 .7v-.7l-1 .5"/>
<path d="M153.7 108.5l.9-.5v.9l-.9 .6M153.7 108.5v1l-.2-.2M155.7 107.3l1-.5v.9l-1 .6M155.7 107.3v1l-.2-.1M155.7 107.3v.7l-1.1 .7v-.7l-.9 .5M157.8 106.1v.7l-1.1 .7v-.7l-1 .5M157.8 106.1l1-.5v.9l-1 .6M157.8 106.1v1l-.2-.1M159.9 104.9l.9-.5v.9l-.9 .6M159.9 104.9v1l-.2-.1M159.9 104.9v.7l-1.1 .7v-.7l-1 .5M161.9 103.7l1-.5v.9l-1 .6"/>
<path d="M161.9 103.7v1l-.2-.1M161.9 103.7v.8l-1.1 .6v-.7l-.9 .5M161.9 103.7l1-.5v.7l.5-.3v-1.2l-20.6 11.9v1.2l.6-.3v-.7M162.6 102.2l-20.1 11.6-.3-2.8-.3-.7"/>
</g>
<path d="M26.1 50.9h163.7M26.2 50.8v9.7M189.7 50.8v9.7M26.1 60.4h163.7" fill="none" stroke="#000" stroke-width=".2"/>
<g fill="none" stroke="#000" stroke-width=".36">
<path d="M57.1 137.2h100.9M57.1 133.3h100.9M57.1 129.4h100.9M57.1 125.5h100.9v70h-100.9zM101.2 133.3v62.2M110.4 125.5v70M126.3 129.4v3.9M142.1 129.4v3.9M57.1 144.9h100.9M57.1 141.1h100.9M57.1 156.6h100.9M57.1 152.7h100.9"/>
<path d="M57.1 148.8h100.9M126.3 141.1v7.7M142.1 141.1v7.7M57.1 179.9h100.9M57.1 168.3h100.9M57.1 164.4h100.9M57.1 176h100.9M57.1 160.5h100.9M57.1 172.1h100.9M126.3 160.5v3.9M126.3 172.1v11.7M142.1 160.5v3.9"/>
<path d="M142.1 172.1v11.7M57.1 191.6h100.9M57.1 183.8h100.9M57.1 187.7h100.9M126.3 191.6v3.9M142.1 191.6v3.9M57.1 202.5h100.9v19.4h-100.9zM57.1 210.3h100.9M57.1 206.4h100.9M57.1 214.2h100.9M57.1 218h100.9M101.2 202.5v19.4"/>
<path d="M110.4 202.5v19.4M126.3 202.5v3.9M142.1 202.5v3.9"/>
</g>
<g font-size="3.9">
<text x="26.4" y="43.5">40-Lead Very Thin Plastic Quad Flat, No Lead Package, Punch Singulated (SFB)</text>
<text x="26.4" y="48.1">6x6x0.9mm Body [VQFN]; With 2.9 mm Square Exposed Pad; Atmel Legacy GPC ZJI</text>
<text x="78.9" y="200.4">ALTERNATE CONFIGURATION</text>
</g>
<g font-size="3.2">
<text x="28.4" y="54.7">Note:</text>
<text x="41.1" y="58.3">http://www.microchip.com/packaging</text>
<text x="41.1" y="54.7">For the most current package drawings, please see the Microchip Packaging Specification located at</text>
<text x="52.4" y="120.4">Original Configuration</text>
<text x="131.7" y="120.4">Alternate Configuration</text>
</g>
<g font-size="2.9">
<text x="102.9" y="128.5">Units</text>
<text x="124.6" y="128.5">MILLIMETERS</text>
<text x="58" y="136.3">Number of Terminals</text>
<text x="87.6" y="132.4">Dimension Limits</text>
<text x="104.8" y="136.3">N</text>
<text x="115.7" y="132.4">MIN</text>
<text x="130.8" y="132.4">NOM</text>
<text x="132.6" y="136.3">40</text>
<text x="147" y="132.4">MAX</text>
<text x="58" y="140.1">Pitch</text>
<text x="105" y="139.9">e</text>
<text x="128" y="140.1">0.50 BSC</text>
<text x="58" y="144">Overall Height</text>
<text x="58" y="147.9">Standoff</text>
<text x="104.1" y="147.9">A1</text>
<text x="104.8" y="144">A</text>
<text x="115.5" y="144">0.80</text>
<text x="115.5" y="147.9">0.00</text>
<text x="131.4" y="144">0.85</text>
<text x="131.4" y="147.9">0.02</text>
<text x="147.3" y="144">0.90</text>
<text x="147.3" y="147.9">0.05</text>
<text x="58" y="151.8">Terminal Thickness</text>
<text x="58" y="155.7">Overall Length</text>
<text x="104.1" y="151.8">A3</text>
<text x="104.8" y="155.7">D</text>
<text x="128" y="155.7">6.00 BSC</text>
<text x="128.1" y="151.8">0.20 REF</text>
<text x="58" y="159.6">Mold Cap Length</text>
<text x="104" y="159.6">D1</text>
<text x="128" y="159.6">5.75 BSC</text>
<text x="58" y="167.3">Overall Width</text>
<text x="58" y="163.5">Exposed Pad Length</text>
<text x="104" y="163.5">D2</text>
<text x="104.8" y="167.3">E</text>
<text x="115.5" y="163.5">2.80</text>
<text x="128" y="167.3">6.00 BSC</text>
<text x="131.4" y="163.5">2.90</text>
<text x="147.3" y="163.5">3.00</text>
<text x="58" y="171.2">Mold Cap Width</text>
<text x="104" y="171.2">E1</text>
<text x="128" y="171.2">5.75 BSC</text>
<text x="58" y="179">Terminal Width</text>
<text x="58" y="175.1">Exposed Pad Width</text>
<text x="104" y="175.1">E2</text>
<text x="105" y="179">b</text>
<text x="115.5" y="179">0.18</text>
<text x="115.5" y="175.1">2.80</text>
<text x="131.4" y="175.1">2.90</text>
<text x="131.4" y="179">0.23</text>
<text x="147.3" y="175.1">3.00</text>
<text x="147.3" y="179">0.30</text>
<text x="58" y="182.9">Terminal Length</text>
<text x="105" y="182.9">L</text>
<text x="115.5" y="182.9">0.50</text>
<text x="131.4" y="182.9">0.60</text>
<text x="147.3" y="182.9">0.70</text>
<text x="58" y="186.8">Terminal-to-Exposed-Pad</text>
<text x="58" y="190.9">Terminal-to-Exposed-Pad</text>
<text x="104" y="186.8">K1</text>
<text x="104" y="190.9">K2</text>
<text x="128.1" y="190.9">0.45 REF</text>
<text x="128.1" y="186.8">0.60 REF</text>
<text x="58" y="194.6">Mold Draft Angle</text>
<text x="105" y="194.6">θ</text>
<text x="117.5" y="194.6">–</text>
<text x="133.4" y="194.6">–</text>
<text x="147.9" y="194.6">12°</text>
<text x="58" y="205.5">Overall Height</text>
<text x="58" y="209.4">Terminal Thickness</text>
<text x="104.1" y="209.3">A3</text>
<text x="104.8" y="205.5">A</text>
<text x="115.5" y="205.5">0.80</text>
<text x="128.1" y="209.4">0.20 REF</text>
<text x="131.4" y="205.5">0.85</text>
<text x="147.3" y="205.5">0.90</text>
<text x="58" y="213.2">Base Thickness</text>
<text x="104.1" y="213.2">A4</text>
<text x="128.1" y="213.2">0.30 REF</text>
<text x="58" y="217.1">Mold Cap Length</text>
<text x="58" y="221">Mold Cap Width</text>
<text x="104" y="217.1">D1</text>
<text x="104" y="221">E1</text>
<text x="128" y="217.1">5.71 BSC</text>
<text x="128" y="221">5.71 BSC</text>
<text x="32.9" y="224.4">Notes:</text>
<text x="32.9" y="229">1. Pin 1 visual index feature may vary, but must be located within the hatched area.</text>
<text x="32.9" y="232.3">2. Package is punch singulated</text>
<text x="32.9" y="235.6">3. Dimensioning and tolerancing per ASME Y14.5M</text>
<text x="42.5" y="238.9">BSC: Basic Dimension. Theoretically exact value shown without tolerances.</text>
<text x="42.5" y="242.2">REF: Reference Dimension, usually without tolerance, for information purposes only.</text>
<text x="106.5" y="251.7">Microchip Technology Drawing C04-21408 Rev B Sheet 2 of 2</text>
<text x="26.6" y="261.3">© 2022 Microchip Technology Inc.</text>
</g>
</svg>
